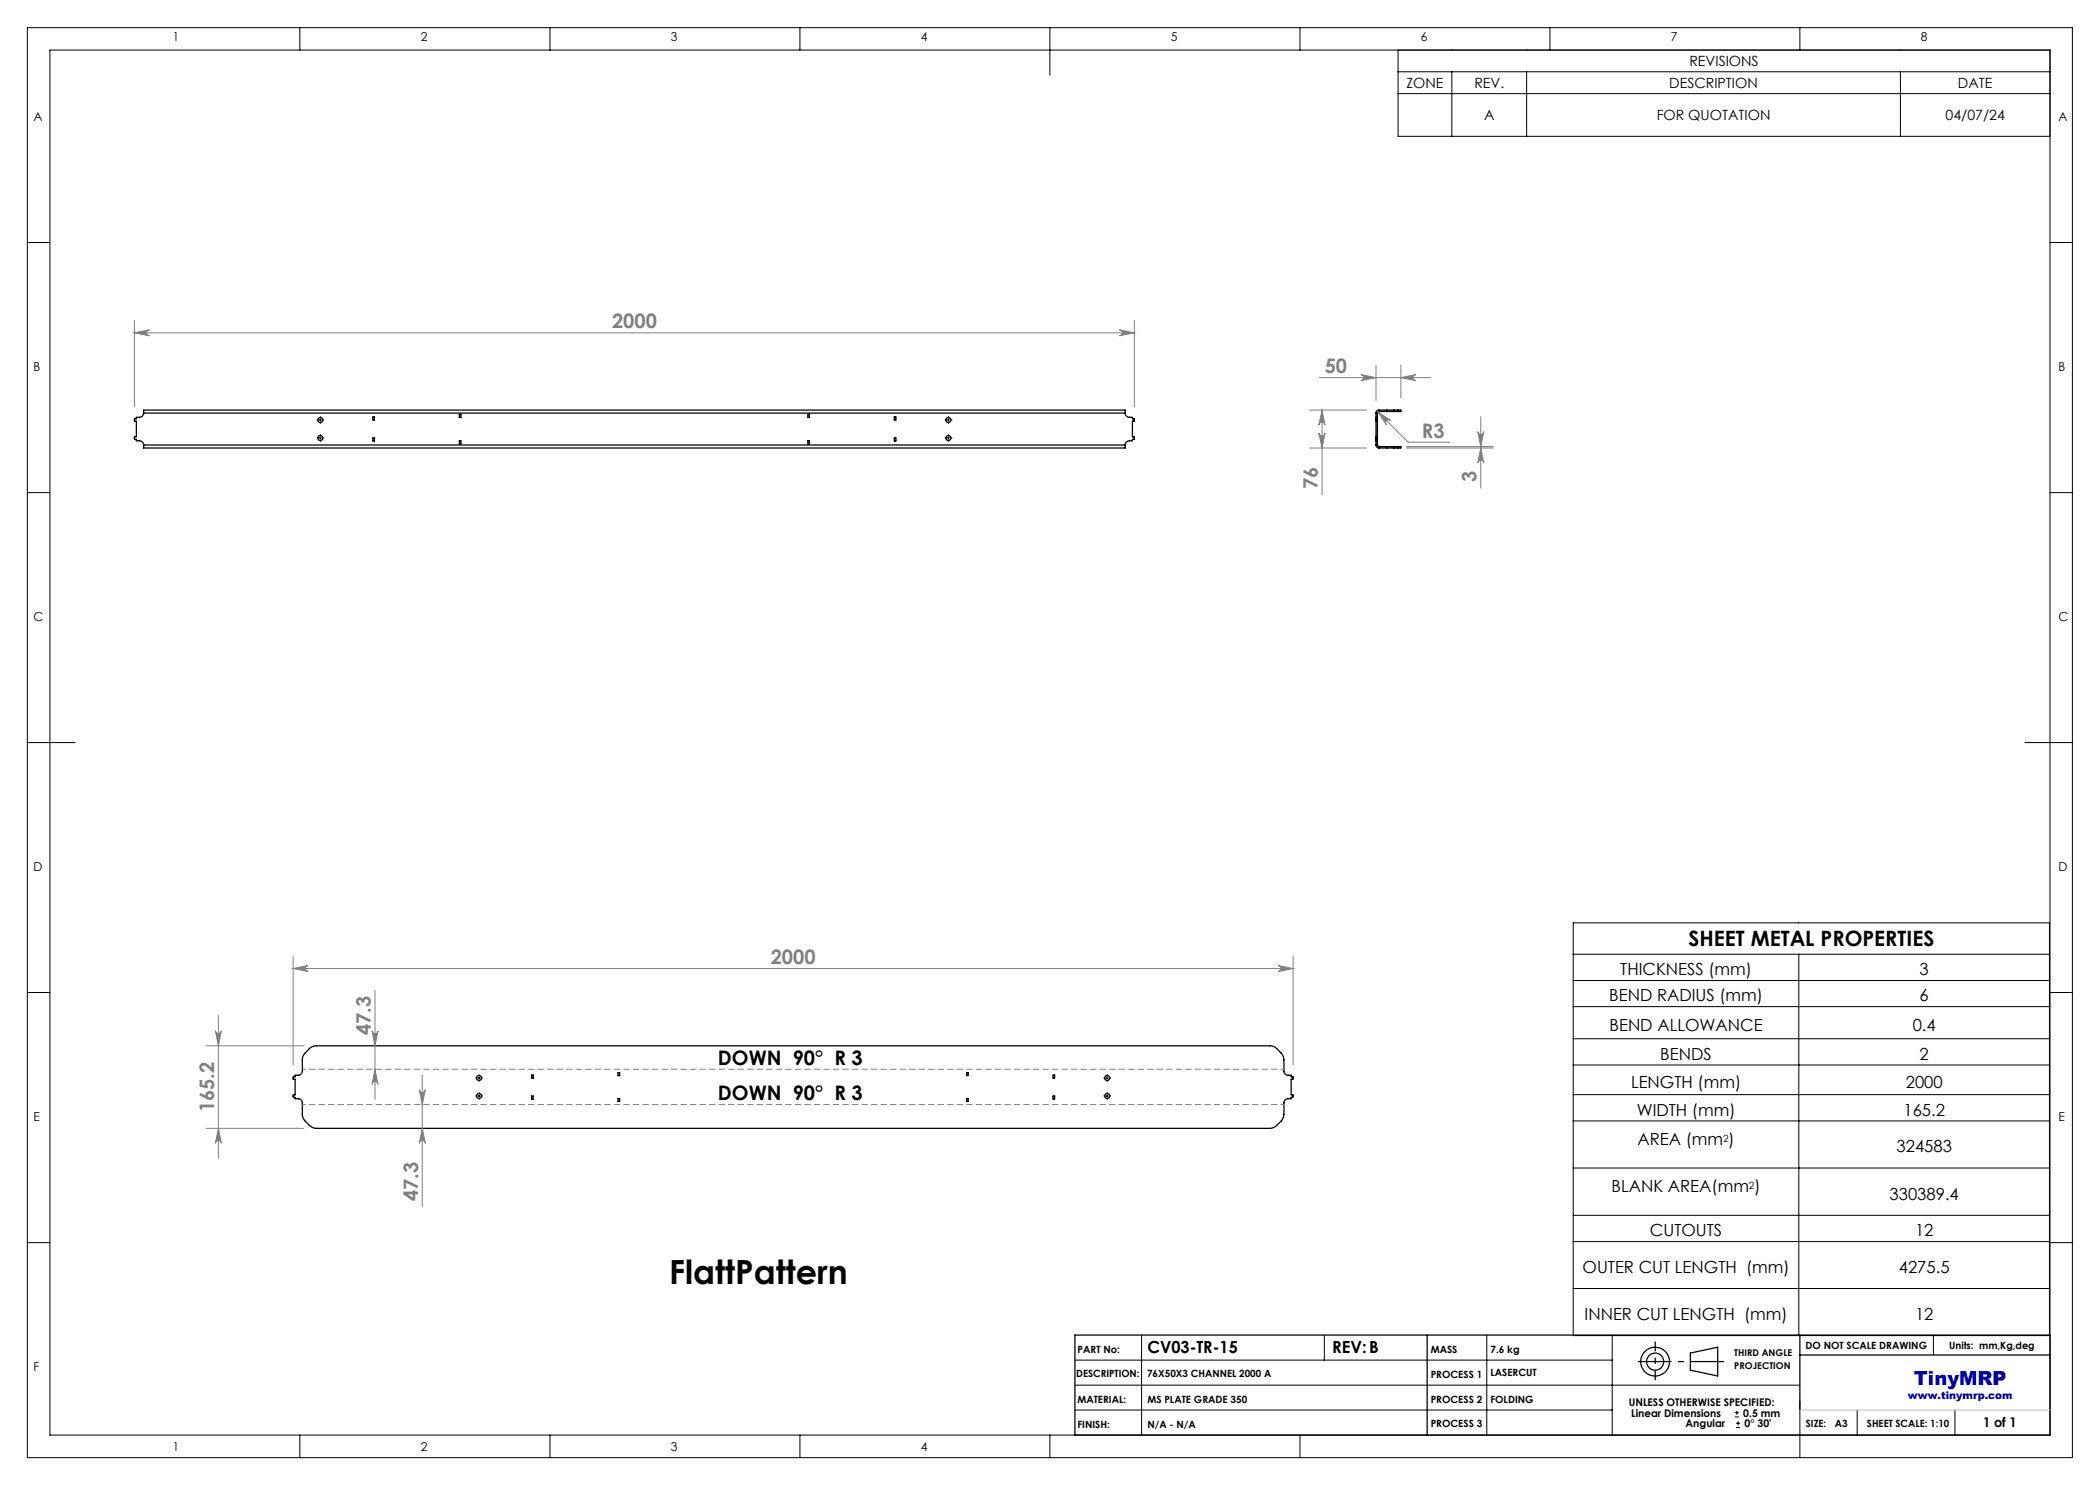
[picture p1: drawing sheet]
<svg xmlns="http://www.w3.org/2000/svg" width="420mm" height="297mm" viewBox="0 0 420 297" stroke-linecap="round" stroke-linejoin="round" font-family="sans-serif">
<g fill="none" stroke="#000" stroke-width=".25">
<path d="M28.7 82.6v-.6h196.3v.6M28.7 89v.6h196.3v-.6M28.7 82.6a.84 .84 0 0 1-.8 .9h-.6v.2l-.4 .1v.4h.4v3.1l-.4 .1v.4l.4 .1v.3h.6a.84 .84 0 0 1 .8 .8M28.7 82.6h196.3M28.7 89h196.3M74.6 87.6h.3v.6h-.3zM74.6 83.4h.3v.6h-.3zM91.9 82.9h.3v.6h-.3zM91.9 88.1h.3v.6h-.3zM161.6 82.9h.3v.6h-.3zM161.6 88.1h.3v.6h-.3zM178.9 87.6h.3v.6h-.3z"/>
<path d="M178.9 83.4h.3v.6h-.3zM225 82.6a.84 .84 0 0 0 .9 .9h.6v.2l.4 .1v.4h-.4v3.1l.4 .1v.4l-.4 .1v.3h-.6a.84 .84 0 0 0-.9 .8M275.2 83.7v.2M275.2 87.3v.2M275.2 87.8v.1M275.2 84.2h.1M275.2 82.6v.9M275.2 88.2v.8M275.2 89a.6 .6 0 0 0 .6 .6M275.2 82.6h.3M275.2 89h.3M275.2 83.5h.3"/>
<path d="M275.2 83.7h.3M275.2 84.2h.3M275.2 87.3h.3M275.2 87.9h.3M275.2 88.2h.3M275.2 83.9h.3M275.2 87.5h.3M275.2 87.8h.3M275.2 83.5v.2M275.2 83.9v.3M275.2 84.2v3.1M275.2 87.5v.3"/>
<path d="M275.2 87.9v.3M275.5 83.7v.2M275.5 87.3v.2M275.5 87.8v.1M275.5 84.2h.1M275.5 82.6v.9M275.5 88.2v.8M275.5 89l.3 .3M275.5 83.5v.2M275.5 83.9v.3M275.5 84.2v3.1M275.5 87.5v.3"/>
<path d="M275.5 87.9v.3M275.8 82a.6 .6 0 0 0-.6 .6M275.8 82.3l-.3 .3M275.8 82h1.6M275.8 89.6h1.6M275.8 82v.3M275.8 89.3v.3M275.8 82.3h1.6M275.8 89.3h1.6M277.4 89.3h1.4M277.4 89.6h1.4M277.4 82.3h1.4"/>
<path d="M277.4 82h1.4M277.4 82v.3M277.4 89.3v.3M278.8 82h.8M278.8 89.6h.8M278.8 82v.3M278.8 89.3v.3M278.8 82.3h.8M278.8 89.3h.8M279.6 82h.6v.3h-.6M279.6 89.3h.6v.3h-.6M279.6 82v.3"/>
<path d="M279.6 89.3v.3M61.9 209.7l.5-.3 .7-.2h190.8a1.91 1.91 0 0 1 1.4 .5l1 1 .4 .7 .1 2.8a.84 .84 0 0 0 .8 .8h.6v.4h.4v.4l-.4 .1v3.1h.4v.4l-.4 .1v.2h-.6a.84 .84 0 0 0-.8 .9l-.1 2.8-.4 .7-1 1a1.78 1.78 0 0 1-1.4 .6h-190.6a1.92 1.92 0 0 1-1.4-.6l-.8-.8a1.92 1.92 0 0 1-.6-1.5v-2.2a.84 .84 0 0 0-.9-.9h-.6v-.2l-.4-.1v-.4h.4v-3.1l-.4-.1v-.4h.4v-.4h.6a.84 .84 0 0 0 .9-.8v-2.2a1.78 1.78 0 0 1 .6-1.4zM106.3 219.2h.3v.6h-.3zM106.3 215h.3v.6h-.3zM123.6 214.5h.3v.6h-.3zM123.6 219.7h.3v.6h-.3zM193.3 214.5h.3v.6h-.3zM193.3 219.7h.3v.6h-.3zM210.6 219.2h.3v.6h-.3zM210.6 215h.3v.6h-.3zM215 267h195v20h-195zM285.4 267v20"/>
<path d="M338.1 270.6l5.4-1.2v5.8l-5.4-1.2zM360 267v15M360 271h50"/>
<circle cx="64.1" cy="84" r=".5"/>
<circle cx="64.1" cy="87.6" r=".5"/>
<circle cx="189.7" cy="84" r=".5"/>
<circle cx="189.7" cy="87.6" r=".5"/>
<circle cx="95.8" cy="219.2" r=".5"/>
<circle cx="95.8" cy="215.6" r=".5"/>
<circle cx="221.4" cy="219.2" r=".5"/>
<circle cx="221.4" cy="215.6" r=".5"/>
<circle cx="331" cy="272.3" r="2.87"/>
<circle cx="331" cy="272.3" r="1.72"/>
</g>
<g fill="none" stroke="#000" stroke-width=".2">
<path d="M5.5 5.5h409v286h-409zM10 10h400v277h-400zM60 5.5v4.5M110 5.5v4.5M160 5.5v4.5M210 5.5v9.5M260 5.5v4.5M279.6 10v17.3h130.4M279.6 14.4h130.4M279.6 18.7h130.4M290.4 14.4v12.9M305.3 14.4v12.9"/>
<path d="M310 5.5v4.5M360 5.5v4.5M380.1 14.4v12.9M5.5 48.5h4.5M410 48.5h4.5M5.5 98.5h4.5M63.8 84h.5M63.8 87.6h.5M64.1 83.7v.5M64.1 87.3v.6M189.4 84h.5M189.4 87.6h.5"/>
<path d="M189.7 83.7v.5M189.7 87.3v.6M410 98.5h4.5M5.5 148.5h9.5M405 148.5h9.5M5.5 198.5h4.5M314.6 184.6h95.3v82.5h-95.3zM314.6 190.8h95.3M314.6 196.1h95.3M359.8 190.8v76.3M410 198.5h4.5M95.6 215.6h.5"/>
<path d="M95.6 219.2h.5M95.8 215.4v.5M95.8 219v.5M221.2 215.6h.5M221.2 219.2h.5M221.4 215.4v.5M221.4 219v.5M314.6 201.3h95.3M314.6 207.7h95.3M314.6 213h95.3M314.6 218.9h95.3M314.6 224.2h95.3"/>
<path d="M314.6 233.6h95.3M5.5 248.5h4.5M314.6 243.1h95.3M314.6 248.3h95.3M314.6 257.7h95.3M410 248.5h4.5M215 277h145M215 272h107.4M228.3 267v20M264.9 267v5M297.4 267v20M322.4 267v20"/>
<path d="M386.7 267v4M60 287v4.5M110 287v4.5M160 287v4.5M210 287v4.5M215 282h107.4M260 287v4.5M347 283.4h.8M347 282.5h.8M347.2 285.5h.8M347.2 284.7h.8M347.4 282.1v.9"/>
<path d="M347.6 284.3v.8M360 280.2v11.3M371.4 282v5M391 282v5"/>
</g>
<g fill="none" stroke="#808080" stroke-width=".2">
<path d="M26.9 66.6l3-.6a.6 .6 0 0 0-.6 .6 .6 .6 0 0 0 .6 .6zM26.9 64.1v17.2M26.9 66.6h200M223.9 66l3 .6-3 .6a.6 .6 0 0 0 .5-.6 .6 .6 0 0 0-.5-.6zM226.9 64.1v17.2M263.8 75.5h22.4M272.2 74.9l3 .6-3 .6a.6 .6 0 0 0 .5-.6 .6 .6 0 0 0-.5-.6zM275.2 73v7.1M280.2 75.5l3-.6a.6 .6 0 0 0-.6 .6 .6 .6 0 0 0 .6 .6zM280.2 73v6.5M261.9 82h11.4M261.9 89.6h11.4"/>
<path d="M263.8 86.6a.62 .62 0 0 0 .6 .6 .62 .62 0 0 0 .6-.6l-.6 3zM264.4 82l.6 3a.62 .62 0 0 0-.6-.6 .62 .62 0 0 0-.6 .6zM264.4 82v17M275.6 82.4l2.5 1.7a.6 .6 0 0 0-.8 0 .6 .6 0 0 0 0 .8zM275.6 82.4l6 6h8.4M281.3 89.6h17.4M281.3 89.3h17.4M295.6 86.3a.6 .6 0 0 0 .6 .6 .6 .6 0 0 0 .6-.6l-.6 3zM296.2 89.6l.6 3a.6 .6 0 0 0-.6-.6 .6 .6 0 0 0-.6 .6zM296.2 83.3v14.3M58.6 193.7l3-.6a.6 .6 0 0 0-.5 .6 .6 .6 0 0 0 .5 .6zM58.6 191.2v21.8"/>
<path d="M58.6 193.7h200M75 198.1v21.8M255.6 193.1l3 .6-3 .6a.6 .6 0 0 0 .6-.6 .6 .6 0 0 0-.6-.6zM258.6 191.2v21.8M41.2 209.2h19.6M43.1 206.2a.6 .6 0 0 0 .6 .5 .6 .6 0 0 0 .6-.5l-.6 3zM43.7 203.1v28.6M74.4 206.2a.6 .6 0 0 0 .6 .5 .6 .6 0 0 0 .6-.5l-.6 3zM75 213.9l.6 3a.6 .6 0 0 0-.6-.6 .6 .6 0 0 0-.6 .6zM83.9 217.9a.6 .6 0 0 0 .6 .6 .6 .6 0 0 0 .6-.6l-.6 3zM84.5 214.9v26.4M41.2 225.7h19.6"/>
<path d="M43.7 225.7l.6 3a.6 .6 0 0 0-.6-.6 .6 .6 0 0 0-.6 .6zM84.5 225.7l.6 3a.6 .6 0 0 0-.6-.6 .6 .6 0 0 0-.6 .6z"/>
</g>
<g fill="none" stroke="#000" stroke-width=".2" stroke-dasharray="15.2 1.3 1.3 1.3" stroke-linecap="butt">
<path d="M63.6 84h-.3M63.6 87.6h-.3M64.1 83.5v-.3M64.1 84.5v.2M64.1 87.1v-.3M64.1 88.1v.2M64.6 84h.2M64.6 87.6h.2M189.2 84h-.2M189.2 87.6h-.2M189.7 83.5v-.3M189.7 84.5v.2"/>
<path d="M189.7 87.1v-.3M189.7 88.1v.2M190.2 84h.3M190.2 87.6h.3M95.3 215.6h-.2M95.3 219.2h-.2M95.8 215.1v-.3M95.8 216.1v.2M95.8 218.7v-.3M95.8 219.7v.2M96.3 215.6h.3M96.3 219.2h.3"/>
<path d="M221 215.6h-.3M221 219.2h-.3M221.5 215.1v-.3M221.5 216.1v.2M221.5 218.7v-.3M221.5 219.7v.2M222 215.6h.2M222 219.2h.2"/>
</g>
<path d="M327.6 272.3h17.2" fill="none" stroke="#000" stroke-width=".25" stroke-dasharray="15.2 1.3 1.3 1.3" stroke-dashoffset="8.5" stroke-linecap="butt"/>
<path d="M331 268.3v7.7" fill="none" stroke="#000" stroke-width=".25" stroke-dasharray="15.2 1.3 1.3 1.3" stroke-dashoffset="13.3" stroke-linecap="butt"/>
<path d="M60.5 213.9h196.3M256.8 220.9h-196.3" fill="none" stroke="#808080" stroke-width=".2" stroke-dasharray="1.3 .6" stroke-dashoffset=".6" stroke-linecap="butt"/>
<path d="M360 282h50" fill="none" stroke="#c0c0c0" stroke-width=".2"/>
<g fill="#808080">
<path d="M58.6 193.7l3-.6a.6 .6 0 0 0-.5 .6 .6 .6 0 0 0 .5 .6zM255.6 193.1l3 .6-3 .6a.6 .6 0 0 0 .6-.6 .6 .6 0 0 0-.6-.6zM272.2 74.9l3 .6-3 .6a.6 .6 0 0 0 .5-.6 .6 .6 0 0 0-.5-.6zM280.2 75.5l3-.6a.6 .6 0 0 0-.6 .6 .6 .6 0 0 0 .6 .6zM275.6 82.4l1.7 2.5a.6 .6 0 0 1 0-.8 .6 .6 0 0 1 .8 0z"/>
<path d="M43.7 225.7l.6 3a.6 .6 0 0 0-.6-.6 .6 .6 0 0 0-.6 .6zM43.1 206.2a.6 .6 0 0 0 .6 .5 .6 .6 0 0 0 .6-.5l-.6 3zM75 213.9l.6 3a.6 .6 0 0 0-.6-.6 .6 .6 0 0 0-.6 .6zM74.4 206.2a.6 .6 0 0 0 .6 .5 .6 .6 0 0 0 .6-.5l-.6 3z"/>
<path d="M83.9 217.9a.6 .6 0 0 0 .6 .6 .6 .6 0 0 0 .6-.6l-.6 3zM84.5 225.7l.6 3a.6 .6 0 0 0-.6-.6 .6 .6 0 0 0-.6 .6z"/>
<path d="M264.4 82l.6 3a.62 .62 0 0 0-.6-.6 .62 .62 0 0 0-.6 .6zM263.8 86.6a.62 .62 0 0 0 .6 .6 .62 .62 0 0 0 .6-.6l-.6 3zM295.6 86.3a.6 .6 0 0 0 .6 .6 .6 .6 0 0 0 .6-.6l-.6 3zM296.2 89.6l.6 3a.6 .6 0 0 0-.6-.6 .6 .6 0 0 0-.6 .6z"/>
<path d="M26.9 66.6l3-.6a.6 .6 0 0 0-.6 .6 .6 .6 0 0 0 .6 .6zM223.9 66l3 .6-3 .6a.6 .6 0 0 0 .5-.6 .6 .6 0 0 0-.5-.6z"/>
</g>
<text font-size="6.7" x="133.9" y="256.8">FlattPattern</text>
<text font-size="4.2" x="337.7" y="189.2">SHEET METAL PROPERTIES</text>
<g font-size="4" fill="#808080">
<text x="122.4" y="65.7">2000</text>
<text x="265" y="74.6">50</text>
<text x="284.3" y="87.6">R3</text>
<text x="263.5" y="97.9" transform="rotate(-90 263.5 97.9)">76</text>
<text x="295.3" y="96.5" transform="rotate(-90 295.3 96.5)">3</text>
<text x="154.2" y="192.8">2000</text>
<text x="74.2" y="207" transform="rotate(-90 74.2 207)">47.3</text>
<text x="42.8" y="222.4" transform="rotate(-90 42.8 222.4)">165.2</text>
<text x="83.6" y="240.2" transform="rotate(-90 83.6 240.2)">47.3</text>
</g>
<g font-size="4">
<text x="143.6" y="213">DOWN 90° R 3</text>
<text x="143.6" y="220">DOWN 90° R 3</text>
</g>
<text font-size="3.9" fill="#0000a0" x="382.8" y="277">TinyMRP</text>
<g font-size="3.3">
<text x="324.1" y="195">THICKNESS (mm)</text>
<text x="383.9" y="195">3</text>
<text x="321.8" y="200.3">BEND RADIUS (mm)</text>
<text x="383.9" y="200.3">6</text>
<text x="321.9" y="206.1">BEND ALLOWANCE</text>
<text x="382.5" y="206.1">0.4</text>
<text x="332.1" y="211.9">BENDS</text>
<text x="383.9" y="211.9">2</text>
<text x="326.2" y="217.5">LENGTH (mm)</text>
<text x="381.2" y="217.5">2000</text>
<text x="327.3" y="223.1">WIDTH (mm)</text>
<text x="380.7" y="223.1">165.2</text>
<text x="327.5" y="229">AREA (mm )</text>
<text x="379.3" y="230.5">324583</text>
<text x="322.3" y="238.5">BLANK AREA(mm )</text>
<text x="377.9" y="239.9">330389.4</text>
<text x="330" y="247.3">CUTOUTS</text>
<text x="383" y="247.3">12</text>
<text x="316.5" y="254.6">OUTER CUT LENGTH (mm)</text>
<text x="379.8" y="254.6">4275.5</text>
<text x="316.9" y="264">INNER CUT LENGTH (mm)</text>
<text x="383" y="264">12</text>
<text x="229.5" y="270.6">CV03-TR-15</text>
<text x="266.4" y="270.7">REV:B</text>
</g>
<g font-size="2.8">
<text x="281.3" y="17.6">ZONE</text>
<text x="294.9" y="17.6">REV.</text>
<text x="333.9" y="17.6">DESCRIPTION</text>
<text x="337.9" y="13.2">REVISIONS</text>
<text x="391.6" y="17.6">DATE</text>
<text x="296.8" y="24">A</text>
<text x="331.3" y="24">FOR QUOTATION</text>
<text x="389.1" y="24">04/07/24</text>
</g>
<text font-size="2.7" x="396.6" y="285.4">1 of 1</text>
<g font-size="2.5">
<text x="34.6" y="8.2">1</text>
<text x="84.2" y="8.2">2</text>
<text x="134.2" y="8.2">3</text>
<text x="184.2" y="8.2">4</text>
<text x="234.2" y="8.2">5</text>
<text x="284.2" y="8.2">6</text>
<text x="334.2" y="8.2">7</text>
<text x="384.2" y="8.2">8</text>
<text x="6.7" y="24.2">A</text>
<text x="411.7" y="24.2">A</text>
<text x="6.7" y="74.2">B</text>
<text x="411.7" y="74.2">B</text>
<text x="6.7" y="124.2">C</text>
<text x="411.7" y="124.2">C</text>
<text x="6.7" y="174.2">D</text>
<text x="411.7" y="174.2">D</text>
<text x="6.7" y="224.2">E</text>
<text x="411.7" y="224.2">E</text>
<text x="6.7" y="274.2">F</text>
<text x="34.6" y="290.2">1</text>
<text x="84.2" y="290.2">2</text>
<text x="134.2" y="290.2">3</text>
<text x="184.2" y="290.2">4</text>
</g>
<g font-size="2.1">
<text x="325.8" y="281.2">UNLESS OTHERWISE SPECIFIED:</text>
<text x="326.2" y="283.4">Linear Dimensions</text>
<text x="337.1" y="285.5">Angular</text>
<text x="348.7" y="283.4">0.5 mm</text>
<text x="348.9" y="285.5">0° 30'</text>
</g>
<text font-size="2.1" fill="#0000a0" x="381.6" y="279.9">www.tinymrp.com</text>
<g font-size="2">
<text x="344.6" y="228.3">2</text>
<text x="349.8" y="237.8">2</text>
<text x="361.1" y="269.9">DO NOT SCALE DRAWING</text>
<text x="389.8" y="269.8">Units: mm,Kg,deg</text>
<text x="215.3" y="275.4">DESCRIPTION:</text>
<text x="215.5" y="270.7">PART No:</text>
<text x="229.4" y="275.4">76X50X3 CHANNEL 2000 A</text>
<text x="286.1" y="270.6">MASS</text>
<text x="286.1" y="275.6">PROCESS 1</text>
<text x="298.1" y="270.6">7.6 kg</text>
<text x="298.1" y="275.3">LASERCUT</text>
<text x="215.5" y="280.6">MATERIAL:</text>
<text x="229.5" y="280.6">MS PLATE GRADE 350</text>
<text x="286.1" y="280.6">PROCESS 2</text>
<text x="298.1" y="280.6">FOLDING</text>
<text x="215.5" y="285.6">FINISH:</text>
<text x="229.5" y="285.6">N/A - N/A</text>
<text x="286.1" y="285.4">PROCESS 3</text>
<text x="361.2" y="285.4">SIZE:</text>
<text x="367" y="285.4">A3</text>
<text x="373.4" y="285.4">SHEET SCALE: 1:10</text>
</g>
<g font-size="1.9">
<text x="346.9" y="271.3">THIRD ANGLE</text>
<text x="346.9" y="273.7">PROJECTION</text>
</g>
</svg>
